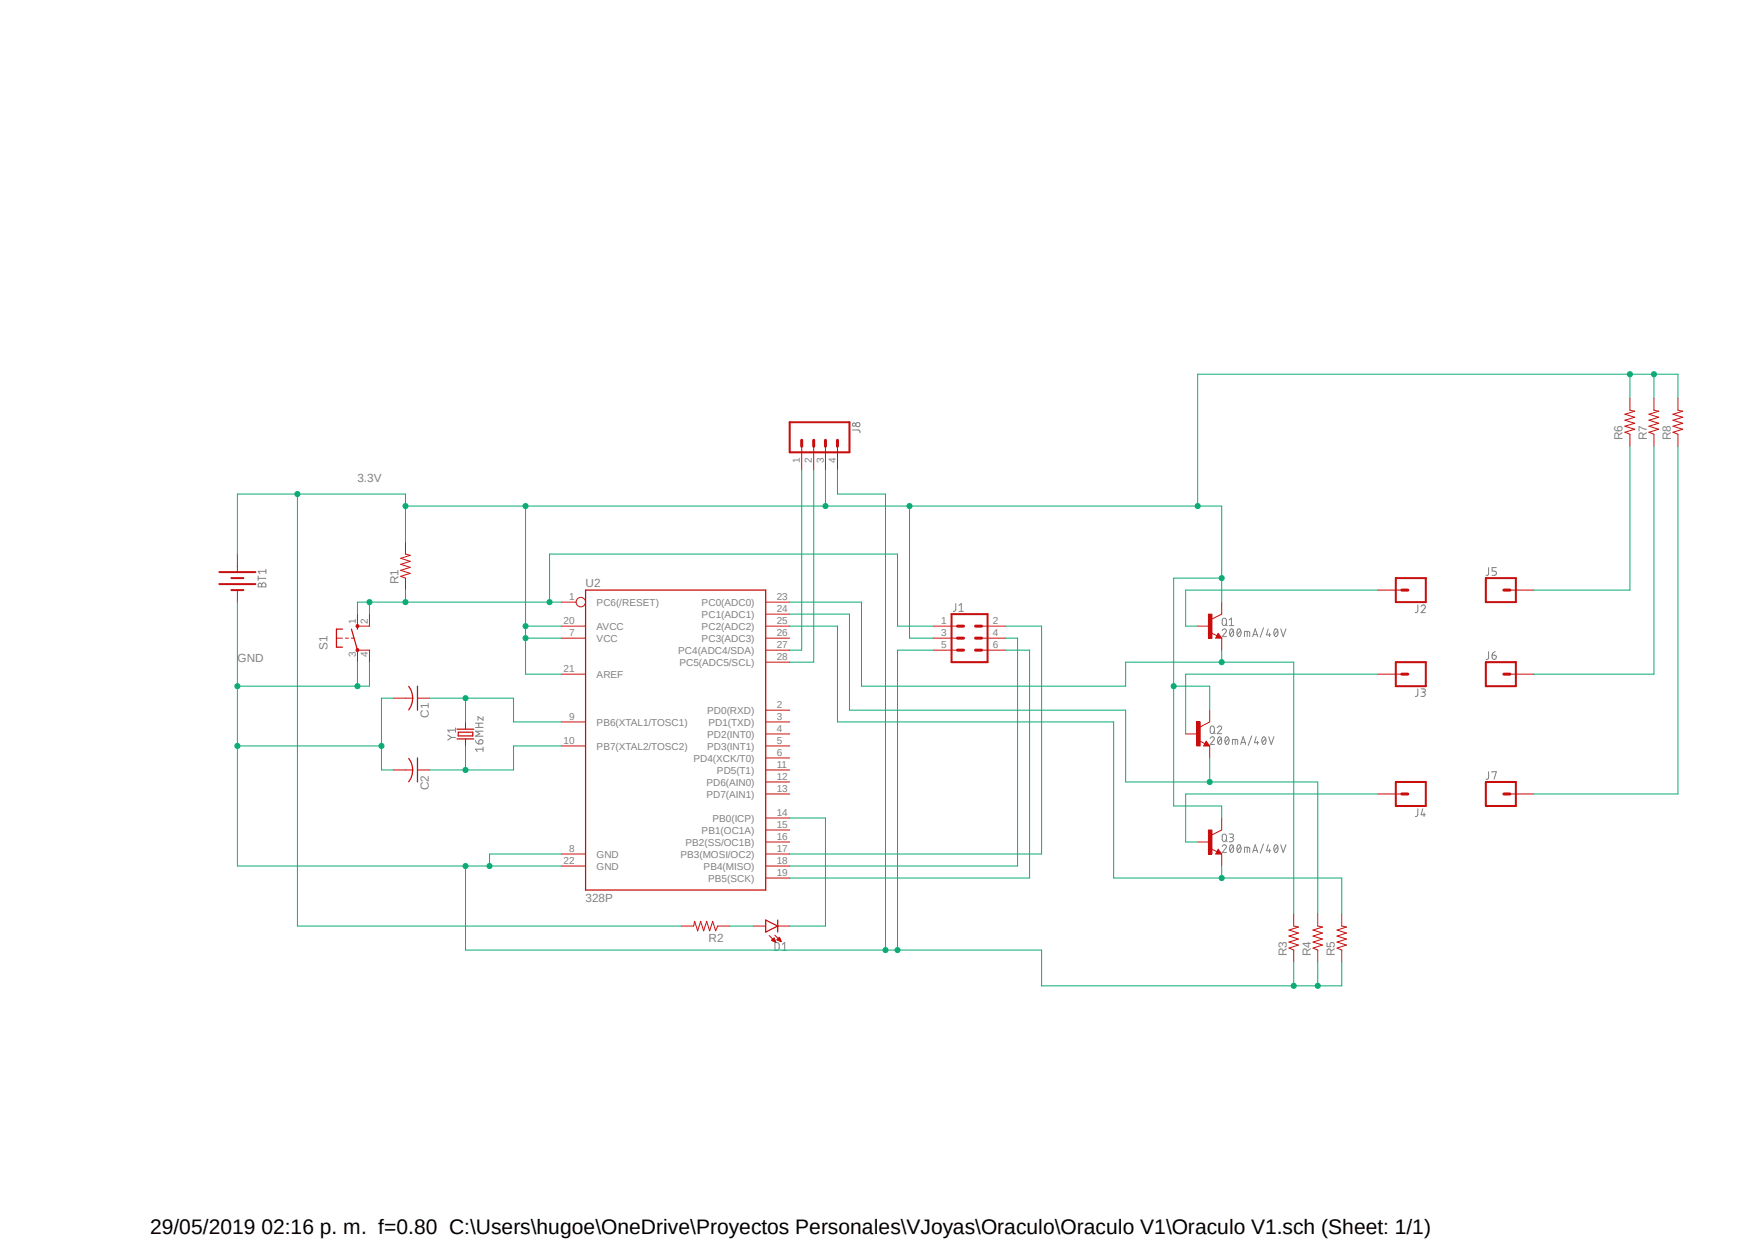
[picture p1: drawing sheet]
<svg xmlns="http://www.w3.org/2000/svg" width="297mm" height="210mm" viewBox="0 0 297 210" stroke-linecap="round" stroke-linejoin="round" font-family="sans-serif">
<path d="M36.9 62.5l248.6 105.2M285.5 62.5l-248.6 105.2" fill="none" stroke="#fff" stroke-width=".17"/>
<g fill="none" stroke="#808080" stroke-width=".17">
<path d="M144.3 72.8h1.1l.1 .4M43.7 97.5v.7M43.7 97.9h1.3M43.7 98.8l.4-.1 .2 .3 .1-.3 .2-.1 .2 .1 .2 .1v.5h-1.3zM44.3 99v.3M45 96.4v.7M45 96.7h-1.3l.3 .4M251.9 96.1v1a.31 .31 0 0 1-.4 .3M253.2 96.1h-.7v.5h.4a.37 .37 0 0 1 .3 .4 .37 .37 0 0 1-.3 .4h-.4M161.8 102.2v1l-.2 .2-.3 .1M162.3 103.5h.7M162.3 102.4l.4-.2v1.3"/>
<path d="M206.8 106.7a.35 .35 0 0 1 .6-.3 .35 .35 0 0 1 0 .6l-.6 .7h.8M206.9 104.8a.37 .37 0 0 1 .4-.2 .37 .37 0 0 1 .3 .3v.6a.36 .36 0 0 1-.4 .4 .36 .36 0 0 1-.4-.4zM207.4 105.6l.3 .3M208 104.9l.4-.3v1.3M208 105.9h.8M208.3 106.5l.1-.1a.8 .8 0 0 1 0 1.3l-.2-.2a.93 .93 0 0 1 .1-1zM208.7 106.7l-.5 .7M209.5 106.5l.2-.1a.76 .76 0 0 1 0 1.3 .84 .84 0 0 1-.2-1.2zM210 106.7l-.6 .7M210.6 107.7v-.9h.7l.2 .2v.7M211.1 106.8v.9M212 107.7l.4-1.3 .5 1.3"/>
<path d="M212.1 107.4h.7M213.8 106.3l-.5 1.6M214.6 106.4l-.3 1h.8M214.8 107.1v.6M215.8 106.5l.1-.1a.8 .8 0 0 1 0 1.3l-.2-.2a.93 .93 0 0 1 .1-1zM216.2 106.7l-.6 .7M216.7 106.4l.5 1.3 .4-1.3M239.9 102.4v1a.31 .31 0 0 1-.4 .3M239.9 116.6v1l-.1 .2-.3 .1M240.5 102.7a.37 .37 0 0 1 .5-.3 .37 .37 0 0 1 .1 .6l-.6 .7h.7M240.5 116.6h.5l.2 .2-.1 .3h-.4M240.9 117.1a.36 .36 0 0 1 .3 .4 .36 .36 0 0 1-.3 .4h-.4"/>
<path d="M251.9 110.3v1a.31 .31 0 0 1-.4 .3M252.5 110.9h.4a.36 .36 0 0 1 .3 .4 .36 .36 0 0 1-.4 .3 .36 .36 0 0 1-.3-.4zM253.1 110.3l-.5 .3-.1 .3M75.8 124.4l.6 .4M76.4 124.8l-.6 .5M76.4 124.8h.7M77.1 123.6h-1.3l.3 .3M77.1 123.2v.7M80.5 125.3l.1 .3 .4 .3M80.5 123.1h1.2M80.5 122.4h1.2M81 122.4v.7"/>
<path d="M81.1 125.3a.37 .37 0 0 1 .6 0 .37 .37 0 0 1-.3 .6h-.4zM81.7 126.8h-1.2l.3 .4M81.7 121.3v.6l-.8-.6v.6M81.7 126.4v.8M81.7 123.7h-1.2l.7 .5-.7 .4h1.2M204.8 125a.35 .35 0 0 1 .5-.3 .35 .35 0 0 1 .1 .6l-.6 .7h.7M205 122.9a.38 .38 0 0 1 .5 .3l-.1 .8a.34 .34 0 0 1-.5 0 1.12 1.12 0 0 1 .1-1.1zM205.4 123.9l.3 .3M206 123.1a.37 .37 0 0 1 .5-.2 .37 .37 0 0 1 .1 .5l-.6 .8h.8M206.2 124.8l.2-.1a.8 .8 0 0 1 0 1.3 .8 .8 0 0 1-.2-1.2zM206.7 125l-.6 .7M207.5 124.8l.1-.1a.76 .76 0 0 1 0 1.3 .8 .8 0 0 1-.1-1.2z"/>
<path d="M207.9 125l-.6 .7M208.6 126v-.9h.7l.2 .2v.7M209 125.1v.9M210 126l.4-1.3 .4 1.3M210.1 125.6h.6M211.8 124.5l-.6 1.7M212.6 124.7l-.3 1h.7M212.8 125.4v.6M213.7 124.8l.2-.1a.8 .8 0 0 1 0 1.3 .8 .8 0 0 1-.2-1.2zM214.2 125l-.6 .7M214.7 124.7l.4 1.3 .5-1.3M239.9 136.9v1a.31 .31 0 0 1-.4 .3"/>
<path d="M240.8 136.9l-.3 1h.7M241 137.6v.6M251.9 130.6v1a.31 .31 0 0 1-.4 .3M252.5 130.7v-.1h.7l-.3 1.3M131.1 159.5l.6 .1 .1 .1v.9l-.3 .2h-.4zM132.4 159.8l.4-.3v1.3M206.8 143.3a.35 .35 0 0 1 .6-.3 .35 .35 0 0 1 0 .6l-.6 .7h.8M206.9 141.3a.37 .37 0 0 1 .4-.1 .37 .37 0 0 1 .3 .3v.6a.36 .36 0 0 1-.4 .4 .36 .36 0 0 1-.4-.4zM207.4 142.2l.3 .3M208 141.1l.7 .1v.2v.2l-.5 .1M208.3 143h.1a.8 .8 0 0 1 0 1.3l-.2-.2a.93 .93 0 0 1 .1-1.1zM208.4 141.7a.36 .36 0 0 1 .4 .4 .36 .36 0 0 1-.4 .4h-.4"/>
<path d="M208.7 143.3l-.5 .7M209.5 143h.2a.76 .76 0 0 1 0 1.3 .84 .84 0 0 1-.2-1.3zM210 143.3l-.6 .7M210.6 144.3v-.9h.7l.2 .1v.8M211.1 143.4v.9M212 144.3l.4-1.3 .5 1.3M212.1 143.9h.7M213.8 142.8l-.5 1.6M214.6 143l-.3 1h.8M214.8 143.7v.6M215.8 143h.1a.8 .8 0 0 1 0 1.3l-.2-.2a.93 .93 0 0 1 .1-1.1zM216.2 143.3l-.6 .7"/>
<path d="M216.7 143l.5 1.3 .4-1.3M132.4 160.8h.7"/>
<circle cx="144.5" cy="71.9" r=".28"/>
<circle cx="145.2" cy="71.9" r=".37"/>
</g>
<path d="M99.1 99.9h30.5v50.7h-30.5zM58 106.5h-1.1v3h1.1M59.5 106.5l1 3.5M60.5 106v.5" fill="none" stroke="#c90d0c" stroke-width=".21"/>
<g fill="none" stroke="#c90d0c" stroke-width=".17">
<path d="M56.9 108h1.1M58.5 108h.5M59.5 108h.5M60.5 106h2M60.5 110h2M95 108h4.1M95 114.1h4.1M95 106h4.1M95 101.9h2.5M129.6 108h4M129.6 106h4M129.6 112.1h4"/>
<path d="M129.6 110h4M129.6 103.9h4M129.6 101.9h4M95 126.2h4.1M95 122.2h4.1M129.6 126.2h4M129.6 122.2h4M129.6 138.4h4M129.6 134.4h4M129.6 132.3h4M129.6 130.3h4M129.6 128.3h4"/>
<path d="M129.6 124.2h4M129.6 120.2h4M95 144.5h4.1M95 146.6h4.1M129.6 148.6h4M129.6 144.5h4M129.6 146.6h4M129.6 142.5h4M129.6 140.5h4"/>
<circle cx="98.3" cy="101.9" r=".8"/>
</g>
<path d="M60.3 109.8h.4v.2v.2l-.2 .1-.2-.1-.1-.2z" fill-rule="evenodd" fill="#c90d0c"/>
<path d="M60.3 109.8h.4v.2v.2l-.2 .1-.2-.1-.1-.2z" fill="none" stroke="#c90d0c" stroke-width=".17"/>
<path d="M60.3 105.7h.4v.3v.1l-.2 .1-.2-.1-.1-.1z" fill-rule="evenodd" fill="#c90d0c"/>
<g fill="none" stroke="#c90d0c" stroke-width=".17">
<path d="M40.2 93.8v2.8M40.2 99.9v2M68.6 91.7v2.1l.8 .2-1.6 .5 1.6 .5-1.6 .5 1.6 .5-1.6 .5 1.6 .5-1.6 .5 .8 .3v2.1M60.3 105.7h.4v.3v.1l-.2 .1-.2-.1-.1-.1zM60.5 103.9v2.1M60.5 110v2.1M62.5 103.9v2.1M62.5 110v2.1M66.6 118.2h3.2M70.7 118.2h2M158 106h4.1M158 108h4.1"/>
<path d="M158 110h4.1M166.1 106h4.1M166.1 108h4.1M166.1 110h4.1M205 107.1l1 .5M206.2 107.2l.6 .8h-1.1zM206.8 103.9l-1.7 .8M66.6 130.3h3.2M70.7 130.3h2M78.8 122.2v1.2M78.8 125.1v1.1M115.4 156.7h2l.2-.8 .5 1.6 .5-1.6 .5 1.6 .5-1.6 .5 1.6 .5-1.6 .5 1.6 .4-.8h2"/>
<path d="M127.6 156.7h2M130.2 158.3l1.1 1.1M130.6 159.1l.7 .3M130.6 159.1l.4-.4 .3 .7M130.6 159.1h.5M130.7 159h.4M130.7 159.2h.5M130.8 159h.3M130.8 158.9h.3M130.9 159.3h.3M130.9 158.8h.1M131 159.3h.2"/>
<path d="M131.1 158.2l1.1 1.1M131.1 159.4h.2M131.5 159l.4-.4 .3 .7zM131.5 159h.6M131.6 159.1h.5M131.6 159h.4M131.6 156.7h2M131.7 158.9h.3M131.7 158.8h.3M131.7 159.1h.4M131.8 158.7h.2M131.9 159.2h.2"/>
<path d="M131.9 158.7h.1M132 159.3h.2M132.2 159.3h.1"/>
</g>
<path d="M37.1 96.8h6.1M37.1 98.8h6.1M39.2 97.8h2M39.2 99.9h2M161 103.9h6.1v8.2h-6.1z" fill="none" stroke="#c90d0c" stroke-width=".34"/>
<path d="M69.2 116.2a3.3 3.3 0 0 1 0 3.9M70.7 116.1v4.1M206.2 107.6v.2h-.2l.2-.4 .3 .5h-.5M69.2 128.4a3.2 3.2 0 0 1 0 3.9M70.7 128.3v4M77.3 123.4h2.9M77.3 125.1h2.9M77.6 123.9h2.4v.6h-2.4zM129.6 155.7l2 1-2 1zM131.6 155.7v2" fill="none" stroke="#c90d0c" stroke-width=".21"/>
<path d="M162.1 110h1M162.1 108h1M162.1 106h1M165.1 110h1M165.1 108h1M165.1 106h1" fill="none" stroke="#c90d0c" stroke-width=".51"/>
<path d="M204.5 103.9h.6v4.1h-.6z" fill-rule="evenodd" fill="#c90d0c"/>
<path d="M202.7 106h2M204.5 103.9h.6v4.1h-.6zM206.8 101.9v2M206.8 108v2M202.9 125.3l1 .6M204.1 125.4l.6 .8h-1zM204.7 122.2l-1.6 .8" fill="none" stroke="#c90d0c" stroke-width=".17"/>
<path d="M204.1 125.9l.1 .2h-.3l.2-.5 .4 .6h-.6" fill="none" stroke="#c90d0c" stroke-width=".21"/>
<path d="M202.5 122.2h.6v4h-.6z" fill-rule="evenodd" fill="#c90d0c"/>
<path d="M200.7 124.2h2M202.5 122.2h.6v4h-.6zM204.7 120.2v2M204.7 126.2v2.1M205 143.6l1 .5M206.2 143.7l.6 .8h-1.1zM206.8 140.5l-1.7 .8" fill="none" stroke="#c90d0c" stroke-width=".17"/>
<path d="M206.2 144.1v.2h-.2l.2-.4 .3 .5h-.5" fill="none" stroke="#c90d0c" stroke-width=".21"/>
<path d="M204.5 140.5h.6v4h-.6z" fill-rule="evenodd" fill="#c90d0c"/>
<g fill="none" stroke="#c90d0c" stroke-width=".17">
<path d="M135.7 75.5v4M137.7 75.5v4M139.7 75.5v4M141.7 75.5v4M275.8 67.4v2l.8 .2-1.6 .5 1.6 .5-1.6 .5 1.6 .5-1.6 .5 1.6 .5-1.6 .6 .8 .3v2M279.9 67.4v2l.8 .2-1.6 .5 1.6 .5-1.6 .5 1.6 .5-1.6 .5 1.6 .5-1.6 .6 .8 .3v2M284 67.4v2l.8 .2-1.7 .5 1.7 .5-1.7 .5 1.7 .5-1.7 .5 1.7 .5-1.7 .6 .9 .3v2M233.2 99.9h4M255.5 99.9h4.1M233.2 114.1h4M255.5 114.1h4.1M206.8 138.4v2.1"/>
<path d="M233.2 134.4h4M255.5 134.4h4.1M202.7 142.5h2M204.5 140.5h.6v4h-.6zM206.8 144.5v2.1M218.9 154.7v2l.9 .2-1.7 .5 1.7 .5-1.7 .5 1.7 .5-1.7 .5 1.7 .5-1.7 .5 .8 .4v2M223 154.7v2l.8 .2-1.6 .5 1.6 .5-1.6 .5 1.6 .5-1.6 .5 1.6 .5-1.6 .5 .8 .4v2M227.1 154.7v2l.8 .2-1.6 .5 1.6 .5-1.6 .5 1.6 .5-1.6 .5 1.6 .5-1.6 .5 .8 .4v2"/>
</g>
<path d="M133.6 71.5h10.2v5h-10.2zM236.2 97.8h5.1v4.1h-5.1zM251.5 97.8h5v4.1h-5zM236.2 112.1h5.1v4h-5.1zM251.5 112.1h5v4h-5zM236.2 132.3h5.1v4.1h-5.1zM251.5 132.3h5v4.1h-5z" fill="none" stroke="#c90d0c" stroke-width=".34"/>
<path d="M135.7 74.5v1M137.7 74.5v1M139.7 74.5v1M141.7 74.5v1M237.2 99.9h1.1M254.5 99.9h1M237.2 114.1h1.1M254.5 114.1h1M237.2 134.4h1.1M254.5 134.4h1" fill="none" stroke="#c90d0c" stroke-width=".51"/>
<path d="M72.7 118.2h14.2v4h8.1M78.8 118.2v4" fill="none" stroke="#0dab76" stroke-width=".17"/>
<circle cx="78.8" cy="118.2" r=".43" fill="#0dab76"/>
<g fill="none" stroke="#0dab76" stroke-width=".17">
<path d="M78.8 126.2v4.1M95 126.2h-8.1v4.1h-14.2"/>
<circle cx="78.8" cy="118.2" r=".43"/>
</g>
<circle cx="78.8" cy="130.3" r=".43" fill="#0dab76"/>
<g fill="none" stroke="#0dab76" stroke-width=".17">
<path d="M68.6 99.9v2M62.5 101.9h32.5"/>
<circle cx="78.8" cy="130.3" r=".43"/>
</g>
<circle cx="68.6" cy="101.9" r=".43" fill="#0dab76"/>
<g fill="none" stroke="#0dab76" stroke-width=".17">
<path d="M60.5 103.9v-2h2v2"/>
<circle cx="68.6" cy="101.9" r=".43"/>
</g>
<circle cx="62.5" cy="101.9" r=".43" fill="#0dab76"/>
<g fill="none" stroke="#0dab76" stroke-width=".17">
<path d="M151.9 93.8h-58.9v8.1"/>
<circle cx="62.5" cy="101.9" r=".43"/>
</g>
<circle cx="93" cy="101.9" r=".43" fill="#0dab76"/>
<g fill="none" stroke="#0dab76" stroke-width=".17">
<path d="M151.9 93.8v12.2h6.1M60.5 112.1v4h2v-4M66.6 118.2h-2v12.1h2"/>
<circle cx="93" cy="101.9" r=".43"/>
</g>
<circle cx="60.5" cy="116.1" r=".43" fill="#0dab76"/>
<g fill="none" stroke="#0dab76" stroke-width=".17">
<path d="M40.2 101.9v44.7h38.6M40.2 116.1h20.3"/>
<circle cx="60.5" cy="116.1" r=".43"/>
</g>
<circle cx="40.2" cy="116.1" r=".43" fill="#0dab76"/>
<g fill="none" stroke="#0dab76" stroke-width=".17">
<path d="M78.8 146.6h16.2M95 144.5h-12.2v2.1"/>
<circle cx="40.2" cy="116.1" r=".43"/>
</g>
<circle cx="82.8" cy="146.6" r=".43" fill="#0dab76"/>
<g fill="none" stroke="#0dab76" stroke-width=".17">
<path d="M40.2 126.2h24.4"/>
<circle cx="82.8" cy="146.6" r=".43"/>
</g>
<circle cx="64.6" cy="126.2" r=".43" fill="#0dab76"/>
<circle cx="64.6" cy="126.2" r=".43" fill="none" stroke="#0dab76" stroke-width=".17"/>
<circle cx="40.2" cy="126.2" r=".43" fill="#0dab76"/>
<g fill="none" stroke="#0dab76" stroke-width=".17">
<path d="M78.8 146.6v14.2"/>
<circle cx="40.2" cy="126.2" r=".43"/>
</g>
<circle cx="78.8" cy="146.6" r=".43" fill="#0dab76"/>
<g fill="none" stroke="#0dab76" stroke-width=".17">
<path d="M78.8 160.8h97.5v6h50.8v-4M223 162.8v4"/>
<circle cx="78.8" cy="146.6" r=".43"/>
</g>
<circle cx="223" cy="166.8" r=".43" fill="#0dab76"/>
<g fill="none" stroke="#0dab76" stroke-width=".17">
<path d="M218.9 162.8v4"/>
<circle cx="223" cy="166.8" r=".43"/>
</g>
<circle cx="218.9" cy="166.8" r=".43" fill="#0dab76"/>
<g fill="none" stroke="#0dab76" stroke-width=".17">
<path d="M158 110h-6.1v50.8"/>
<circle cx="218.9" cy="166.8" r=".43"/>
</g>
<circle cx="151.9" cy="160.8" r=".43" fill="#0dab76"/>
<g fill="none" stroke="#0dab76" stroke-width=".17">
<path d="M141.7 79.5v4.1h8.2v77.2"/>
<circle cx="151.9" cy="160.8" r=".43"/>
</g>
<circle cx="149.9" cy="160.8" r=".43" fill="#0dab76"/>
<g fill="none" stroke="#0dab76" stroke-width=".17">
<path d="M233.2 99.9h-32.5v6.1h2M133.6 101.9h12.2v14.2h44.7v-4h28.4v42.6M170.2 106h6.1v38.5h-42.7M170.2 110h4v38.6h-40.6M170.2 108h2v38.6h-38.6M206.8 110v2.1M233.2 114.1h-32.5v10.1M133.6 138.4h6.1v18.3h-6.1M233.2 134.4h-32.5v8.1h2M123.5 156.7h4.1"/>
<circle cx="149.9" cy="160.8" r=".43"/>
</g>
<circle cx="206.8" cy="112.1" r=".43" fill="#0dab76"/>
<g fill="none" stroke="#0dab76" stroke-width=".17">
<path d="M133.6 103.9h10.2v16.3h46.7v12.1h32.5v22.4M204.7 128.3v4"/>
<circle cx="206.8" cy="112.1" r=".43"/>
</g>
<circle cx="204.7" cy="132.3" r=".43" fill="#0dab76"/>
<g fill="none" stroke="#0dab76" stroke-width=".17">
<path d="M133.6 106h8.1v16.2h46.8v26.4h38.6v6.1M206.8 146.6v2"/>
<circle cx="204.7" cy="132.3" r=".43"/>
</g>
<circle cx="206.8" cy="148.6" r=".43" fill="#0dab76"/>
<g fill="none" stroke="#0dab76" stroke-width=".17">
<path d="M275.8 75.5v24.4h-16.2M275.8 67.4v-4.1h8.2v4.1M279.9 75.5v38.6h-20.3M279.9 63.3v4.1M284 75.5v58.9h-24.4"/>
<circle cx="206.8" cy="148.6" r=".43"/>
</g>
<circle cx="279.9" cy="63.3" r=".43" fill="#0dab76"/>
<g fill="none" stroke="#0dab76" stroke-width=".17">
<path d="M68.6 85.6h20.3v28.5h6.1M88.9 106h6.1"/>
<circle cx="279.9" cy="63.3" r=".43"/>
</g>
<circle cx="88.9" cy="106" r=".43" fill="#0dab76"/>
<g fill="none" stroke="#0dab76" stroke-width=".17">
<path d="M68.6 91.7v-8.1h-28.4v10.2"/>
<circle cx="88.9" cy="106" r=".43"/>
</g>
<circle cx="68.6" cy="85.6" r=".43" fill="#0dab76"/>
<g fill="none" stroke="#0dab76" stroke-width=".17">
<path d="M88.9 108h6.1"/>
<circle cx="68.6" cy="85.6" r=".43"/>
</g>
<circle cx="88.9" cy="108" r=".43" fill="#0dab76"/>
<g fill="none" stroke="#0dab76" stroke-width=".17">
<path d="M153.9 85.6h48.8"/>
<circle cx="88.9" cy="108" r=".43"/>
</g>
<circle cx="88.9" cy="85.6" r=".43" fill="#0dab76"/>
<g fill="none" stroke="#0dab76" stroke-width=".17">
<path d="M50.3 83.6v73.1h65.1M88.9 85.6h65"/>
<circle cx="88.9" cy="85.6" r=".43"/>
</g>
<circle cx="50.3" cy="83.6" r=".43" fill="#0dab76"/>
<g fill="none" stroke="#0dab76" stroke-width=".17">
<path d="M202.7 85.6h4.1v16.3M206.8 97.8h-8.2v18.3h6.1v4.1"/>
<circle cx="50.3" cy="83.6" r=".43"/>
</g>
<circle cx="206.8" cy="97.8" r=".43" fill="#0dab76"/>
<g fill="none" stroke="#0dab76" stroke-width=".17">
<path d="M198.6 116.1v20.3"/>
<circle cx="206.8" cy="97.8" r=".43"/>
</g>
<circle cx="198.6" cy="116.1" r=".43" fill="#0dab76"/>
<g fill="none" stroke="#0dab76" stroke-width=".17">
<path d="M275.8 63.3h-73.1v22.3M198.6 136.4h8.2v2"/>
<circle cx="198.6" cy="116.1" r=".43"/>
</g>
<circle cx="275.8" cy="63.3" r=".43" fill="#0dab76"/>
<circle cx="275.8" cy="63.3" r=".43" fill="none" stroke="#0dab76" stroke-width=".17"/>
<circle cx="202.7" cy="85.6" r=".43" fill="#0dab76"/>
<g fill="none" stroke="#0dab76" stroke-width=".17">
<path d="M153.9 85.6v22.4h4.1"/>
<circle cx="202.7" cy="85.6" r=".43"/>
</g>
<circle cx="153.9" cy="85.6" r=".43" fill="#0dab76"/>
<g fill="none" stroke="#0dab76" stroke-width=".17">
<path d="M139.7 79.5v6.1"/>
<circle cx="153.9" cy="85.6" r=".43"/>
</g>
<circle cx="139.7" cy="85.6" r=".43" fill="#0dab76"/>
<g fill="none" stroke="#0dab76" stroke-width=".17">
<path d="M135.7 79.5v30.5h-2.1M137.7 79.5v32.6h-4.1"/>
<circle cx="139.7" cy="85.6" r=".43"/>
</g>
<text font-size="3.6" x="25.4" y="208.9">29/05/2019 02:16 p. m. f=0.80 C:\Users\hugoe\OneDrive\Proyectos Personales\VJoyas\Oraculo\Oraculo V1\Oraculo V1.sch (Sheet: 1/1)</text>
<g font-size="2" fill="#808080">
<text x="274.6" y="74.5" transform="rotate(-90 274.6 74.5)">R6</text>
<text x="278.7" y="74.5" transform="rotate(-90 278.7 74.5)">R7</text>
<text x="282.7" y="74.5" transform="rotate(-90 282.7 74.5)">R8</text>
<text x="60.5" y="81.6">3.3V</text>
<text x="67.4" y="98.8" transform="rotate(-90 67.4 98.8)">R1</text>
<text x="99.1" y="99.3">U2</text>
<text x="40.2" y="112.1">GND</text>
<text x="55.4" y="110" transform="rotate(-90 55.4 110)">S1</text>
<text x="72.6" y="121.5" transform="rotate(-90 72.6 121.5)">C1</text>
<text x="72.6" y="133.7" transform="rotate(-90 72.6 133.7)">C2</text>
<text x="99.1" y="152.7">328P</text>
<text x="119.9" y="159.3">R2</text>
<text x="217.8" y="161.8" transform="rotate(-90 217.8 161.8)">R3</text>
<text x="221.8" y="161.8" transform="rotate(-90 221.8 161.8)">R4</text>
<text x="225.9" y="161.8" transform="rotate(-90 225.9 161.8)">R5</text>
</g>
<g font-size="1.7" fill="#808080">
<text x="135.4" y="78.3" transform="rotate(-90 135.4 78.3)">1</text>
<text x="137.4" y="78.3" transform="rotate(-90 137.4 78.3)">2</text>
<text x="139.4" y="78.3" transform="rotate(-90 139.4 78.3)">3</text>
<text x="141.5" y="78.3" transform="rotate(-90 141.5 78.3)">4</text>
<text x="96.3" y="101.6">1</text>
<text x="131.4" y="101.6">23</text>
<text x="60.2" y="105.7" transform="rotate(-90 60.2 105.7)">1</text>
<text x="62.2" y="105.7" transform="rotate(-90 62.2 105.7)">2</text>
<text x="95.4" y="105.7">20</text>
<text x="96.3" y="107.7">7</text>
<text x="101" y="106.6">AVCC</text>
<text x="101" y="102.5">PC6(/RESET)</text>
<text x="118.7" y="106.6">PC2(ADC2)</text>
<text x="118.7" y="104.6">PC1(ADC1)</text>
<text x="118.7" y="102.5">PC0(ADC0)</text>
<text x="131.4" y="107.7">26</text>
<text x="131.4" y="105.7">25</text>
<text x="131.4" y="103.6">24</text>
<text x="159.3" y="105.7">1</text>
<text x="159.3" y="107.7">3</text>
<text x="168" y="107.7">4</text>
<text x="168" y="105.7">2</text>
<text x="60.2" y="111.3" transform="rotate(-90 60.2 111.3)">3</text>
<text x="62.2" y="111.3" transform="rotate(-90 62.2 111.3)">4</text>
<text x="95.4" y="113.8">21</text>
<text x="101" y="108.6">VCC</text>
<text x="114.8" y="110.6">PC4(ADC4/SDA)</text>
<text x="115" y="112.6">PC5(ADC5/SCL)</text>
<text x="118.7" y="108.6">PC3(ADC3)</text>
<text x="131.4" y="111.8">28</text>
<text x="131.4" y="109.7">27</text>
<text x="159.3" y="109.7">5</text>
<text x="168" y="109.7">6</text>
<text x="101" y="114.7">AREF</text>
<text x="131.4" y="119.9">2</text>
<text x="95.4" y="126">10</text>
<text x="96.3" y="121.9">9</text>
<text x="101" y="122.8">PB6(XTAL1/TOSC1)</text>
<text x="119.7" y="124.8">PD2(INT0)</text>
<text x="119.7" y="120.8">PD0(RXD)</text>
<text x="119.9" y="122.8">PD1(TXD)</text>
<text x="131.4" y="126">5</text>
<text x="131.4" y="124">4</text>
<text x="131.4" y="121.9">3</text>
<text x="101" y="126.9">PB7(XTAL2/TOSC2)</text>
<text x="117.3" y="128.9">PD4(XCK/T0)</text>
<text x="119.7" y="126.9">PD3(INT1)</text>
<text x="121.3" y="130.9">PD5(T1)</text>
<text x="131.4" y="130">11</text>
<text x="131.4" y="128">6</text>
<text x="119.5" y="135">PD7(AIN1)</text>
<text x="119.5" y="133">PD6(AIN0)</text>
<text x="131.4" y="134.1">13</text>
<text x="131.4" y="132.1">12</text>
<text x="116" y="143.1">PB2(SS/OC1B)</text>
<text x="118.7" y="141.1">PB1(OC1A)</text>
<text x="120.6" y="139.1">PB0(ICP)</text>
<text x="131.4" y="142.2">16</text>
<text x="131.4" y="140.2">15</text>
<text x="131.4" y="138.1">14</text>
<text x="95.4" y="146.3">22</text>
<text x="96.3" y="144.2">8</text>
<text x="101" y="145.1">GND</text>
<text x="101" y="147.2">GND</text>
<text x="115.1" y="145.2">PB3(MOSI/OC2)</text>
<text x="119.1" y="147.2">PB4(MISO)</text>
<text x="119.8" y="149.2">PB5(SCK)</text>
<text x="131.4" y="148.3">19</text>
<text x="131.4" y="146.3">18</text>
<text x="131.4" y="144.2">17</text>
</g>
</svg>
